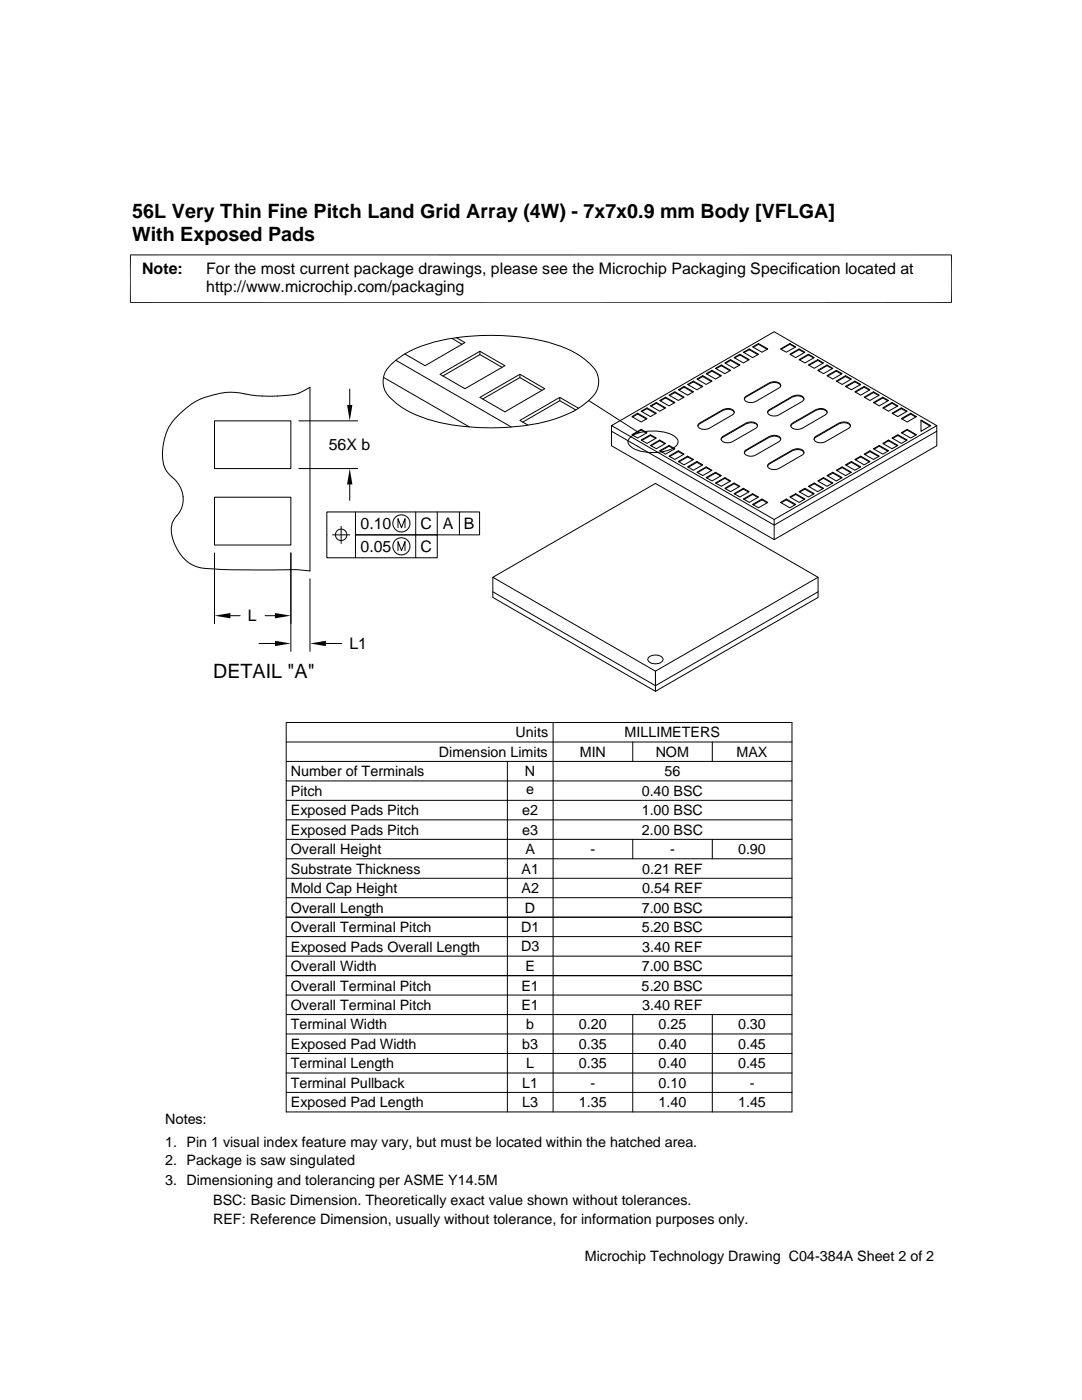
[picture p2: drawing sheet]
<svg xmlns="http://www.w3.org/2000/svg" width="216mm" height="279mm" viewBox="0 0 216 279" stroke-linecap="round" stroke-linejoin="round" font-family="sans-serif">
<g fill="none" stroke="#000" stroke-width=".2">
<path d="M26 50.8v9.7M189.9 50.8v9.7M189.9 50.9h-164M25.9 60.4h164M58.6 78.8a32.9 32.9 0 0 1-11.6-.5 14.4 14.4 0 0 0-13.6 7.5 10.7 10.7 0 0 0-.5 7.7 9.4 9.4 0 0 0 2.3 2.6 5.2 5.2 0 0 1-.3 7.3 5 5 0 0 0-.1 5.1 7.2 7.2 0 0 0 6 4.9 260.3 260.3 0 0 0 18.6 .3l2.4 .2v-36.6a8.4 8.4 0 0 1-3.2 1.5M69.8 77.6v3.2M76.5 75.3l17.1 9.9M78 72.8a21.1 21.1 0 0 1 11.5-5.2 45.2 45.2 0 0 1 22.7 1.6 14.4 14.4 0 0 1 6.7 4.8 4.6 4.6 0 0 1-1.5 6 22.6 22.6 0 0 1-12 4.8 46.5 46.5 0 0 1-20.8-1.4 15.1 15.1 0 0 1-7.6-5 4.4 4.4 0 0 1 1-5.6zM79 71.9l23 13.3M87.8 74.7l8-4.6 5 2.9-8 4.6zM90.2 67.5l2 1.2M91.1 67.4l1.7 1-8 4.6-4-2.4"/>
<path d="M95.8 79.3l7.9-4.6 5 2.9-7.9 4.6zM95.8 70.1v.7M100.2 73.3l-4.4-2.5-7.4 4.2M103.7 74.7v.7M108.1 77.9l-4.4-2.5-7.4 4.2M111.7 79.3v.7M117.5 79.9l10 6.5M131.6 79.9l1.2-.6 1.9 1-1.2 .7zM132.8 79.3v.1M133.5 78.9l1.2-.7 1.8 1.1-1.1 .6zM133.6 78.9l1.1-.6 1.7 1M134.7 78.2v.1"/>
<path d="M135.4 77.8l1.1-.7 1.9 1.1-1.2 .7zM135.5 77.9l1-.6 1.7 1M136.5 77.1v.2M137.2 76.7l1.2-.6 1.8 1-1.1 .7zM137.4 76.8l1-.6 1.7 1M138.4 76.1v.1M139.1 75.6l1.1-.6 1.9 1.1-1.2 .6zM139.2 75.7l1-.6 1.7 1M140.2 75v.1M140.9 74.6l1.2-.7 1.8 1.1-1.1 .6zM141.1 74.7l1-.6 1.7 1M142.1 73.9v.2"/>
<path d="M142.8 73.5l1.1-.7 1.9 1.1-1.2 .7zM142.9 73.6l1-.6 1.7 1M143.9 72.8v.2M144.6 72.4l1.2-.6 1.8 1-1.1 .7zM144.8 72.5l1-.6 1.7 1M145.8 71.8v.1M146.5 71.4l1.1-.7 1.9 1.1-1.2 .6zM146.6 71.4l1-.6 1.8 1M147.6 70.7v.1M148.3 70.3l1.2-.7 1.8 1.1-1.1 .7zM148.5 70.4l1-.6 1.7 1M148.7 79.2l4.8-2.8a1.67 1.67 0 0 1 2.3 .4l-.2 .5-4.8 2.8a1.7 1.7 0 0 1-2.3-.4z"/>
<path d="M149.5 69.6v.2M150.2 69.2l1.1-.6 1.9 1-1.2 .7zM150.3 69.3l1-.6 1.8 1M151.3 68.6v.1M155.7 69.6l1.9-1 1.2 .6-1.9 1.1zM155.8 77l-.1-.2a1.73 1.73 0 0 0-2.2-.3l-4.6 2.7-.4 .5M157.6 70.7l1.8-1.1 1.2 .7-1.8 1.1zM157.6 68.6v.1M158.6 69.3l-1-.6-1.7 1M159.4 71.8l1.9-1.1 1.2 .7-1.9 1zM159.4 69.6v.2M160.4 79.7l-.1-.2a1.81 1.81 0 0 0-2.1-.3l-4.7 2.7-.3 .4"/>
<path d="M160.5 70.4l-1.1-.6-1.7 1M161.3 72.8l1.9-1 1.1 .6-1.8 1.1zM161.3 70.7v.1M162.3 71.4l-1-.6-1.7 1M163.2 73.9l1.8-1.1 1.2 .7-1.9 1.1zM163.2 71.8v.1M164.2 72.5l-1-.6-1.8 1M165 75l1.9-1.1 1.1 .7-1.8 1zM165 72.8v.2M166.1 73.6l-1.1-.6-1.7 1M166.9 76.1l1.8-1.1 1.2 .6-1.9 1.1zM166.9 73.9v.2"/>
<path d="M167.9 74.7l-1-.6-1.8 1M168.7 77.1l1.9-1 1.1 .6-1.8 1.1zM168.7 75v.1M169.8 75.7l-1.1-.6-1.7 1M170.6 78.2l1.8-1.1 1.2 .7-1.9 1.1zM170.6 76.1v.1M171.6 76.8l-1-.6-1.7 1M172.4 79.3l1.9-1.1 1.2 .7-1.9 1zM172.4 77.1v.2M173.5 77.9l-1.1-.6-1.7 1M174.3 78.2v.1M175.3 78.9l-1-.6-1.7 1"/>
<path d="M176.1 79.3v.1M42.8 99.2h15.2v9.6h-15.2zM42.8 84h15.2v9.5h-15.2zM59.6 93.5h11.8M59.6 84h11.8M69.8 96.7v3.2M114.9 81.8l-3.2-1.8-7.4 4.2M115.4 81.5l-3.7-2.2-8 4.6 1.6 .9M122 84.9l32.5-18.7 32.4 18.7-32.4 18.8zM122 84.9v4.1l32.5 18.7 32.4-18.7v-4.1M122 86.1l32.5 18.7 32.4-18.7M125.8 87.3a8.5 8.5 0 0 1 7.2-1 2.65 2.65 0 0 1 2.3 1.9 1.67 1.67 0 0 1-1.4 1.5 10 10 0 0 1-7.5-.2l-.7-.5-.4-.6v-.5z"/>
<path d="M126.1 86.8l1.8-1.1 1.2 .7-1.9 1zM126.1 83.1l1.1-.6 1.9 1-1.2 .7zM126.2 83.2l1-.6 1.8 1M127.2 82.5v.1M127.9 87.8l1.9-1 1.2 .6-1.9 1.1zM127.9 85.7v.1M127.9 82.1l1.2-.7 1.9 1.1-1.2 .6zM128.1 82.1l1-.5 1.7 .9M129 86.4l-1.1-.6-1.7 1M129.1 81.4v.2M129.8 88.9l1.8-1.1 1.2 .7-1.8 1.1zM129.8 86.8v.1"/>
<path d="M129.8 81l1.2-.7 1.8 1.1-1.2 .7zM129.9 81.1l1.1-.6 1.7 1M130.8 87.5l-1-.6-1.7 1M131 80.3v.2M131.6 90l1.9-1.1 1.2 .7-1.9 1zM131.6 87.8v.2M131.8 80l1-.6 1.7 1M132.7 88.6l-1.1-.6-1.7 1M133.5 91l1.9-1 1.1 .6-1.8 1.1zM133.5 88.9v.1M134.5 89.6l-1-.6-1.7 1M135.4 92.1l1.8-1.1 1.2 .7-1.9 1.1z"/>
<path d="M135.4 90v.1M136.4 90.7l-1-.6-1.8 1M137.2 93.2l1.9-1.1 1.1 .7-1.8 1.1zM137.2 91v.2M138.2 91.8l-1-.6-1.7 1M139.1 94.3l1.8-1.1 1.2 .7-1.9 1zM139.1 92.1v.2M139.5 84.5l4.8-2.8a1.67 1.67 0 0 1 2.2 .4l-.1 .4-.3 .3-4.6 2.7a1.7 1.7 0 0 1-2.2-.4zM140.1 92.9l-1-.6-1.7 1M140.9 95.3l1.9-1 1.1 .6-1.8 1.1zM140.9 93.2v.1M141.9 93.9l-1-.6-1.7 1"/>
<path d="M142.8 96.4l1.8-1.1 1.2 .7-1.9 1zM142.8 94.3v.1M143.8 95l-1-.6-1.7 1M144.1 87.2l4.8-2.8a1.64 1.64 0 0 1 2.2 .4v.4l-.3 .3-4.7 2.7a1.64 1.64 0 0 1-2.2-.4zM144.6 97.5l1.9-1.1 1.1 .6-1.8 1.1zM144.6 95.3v.2M145.6 96.1l-1-.6-1.7 1M146.5 98.5l1.8-1 1.2 .6-1.9 1.1zM146.5 96.4v.1M146.5 82.3l-.1-.1a1.73 1.73 0 0 0-2.1-.3l-4.7 2.7-.3 .4M147.5 97.1l-1-.6-1.7 1M148.3 97.5v.1"/>
<path d="M148.3 99.6l1.9-1.1 1.1 .7-1.8 1.1zM148.7 89.9l4.8-2.8a1.7 1.7 0 0 1 2.3 .4l-.1 .4-.3 .3-4.6 2.6a1.67 1.67 0 0 1-2.3-.4zM149.4 98.2l-1.1-.6-1.7 1M150.2 98.5v.2M151.2 85l-.1-.2a1.81 1.81 0 0 0-2.2-.2l-4.6 2.6-.4 .5M151.2 99.3l-1-.6-1.7 1M152 99.6v.2M153.4 81.9l4.8-2.8a1.7 1.7 0 0 1 2.2 .4l-.1 .4-.3 .2-4.6 2.7a1.64 1.64 0 0 1-2.2-.4zM153.4 92.6l4.8-2.8a1.64 1.64 0 0 1 2.2 .4l-.1 .4-.3 .2-4.6 2.7a1.7 1.7 0 0 1-2.2-.4zM155.8 87.7l-.1-.2a1.77 1.77 0 0 0-2.2-.3l-4.6 2.7-.4 .5M156.9 99.6v.2M157.6 99.2l1.2-.7 1.8 1.1-1.2 .7z"/>
<path d="M157.7 99.3l1.1-.6 1.7 1M158 84.5l4.8-2.8a1.67 1.67 0 0 1 2.2 .4v.4l-.3 .3-4.7 2.7a1.7 1.7 0 0 1-2.2-.4zM158.8 98.5v.2M159.4 98.1l1.2-.6 1.9 1-1.2 .7zM159.6 98.2l1-.6 1.7 1M160.4 90.4l-.1-.2a1.81 1.81 0 0 0-2.1-.3l-4.7 2.7-.3 .4M160.6 97.5v.1M161.3 97l1.2-.6 1.8 1.1-1.1 .6zM161.4 97.1l1.1-.6 1.7 1M162.5 96.4v.1M162.6 87.2l4.8-2.8a1.64 1.64 0 0 1 2.3 .4l-.1 .4-.3 .3-4.6 2.7a1.64 1.64 0 0 1-2.2-.4zM163.2 96l1.1-.7 1.9 1.1-1.2 .6z"/>
<path d="M163.3 96.1l1-.6 1.8 1M164.3 95.3v.2M165 94.9l1.2-.6 1.8 1-1.1 .7zM165.1 82.3l-.1-.1a1.73 1.73 0 0 0-2.2-.3l-4.6 2.7-.4 .4M165.1 95l1.1-.6 1.7 1M166.2 94.3v.1M166.9 93.9l1.1-.7 1.9 1.1-1.2 .6zM167 93.9l1-.6 1.8 1M168 93.2v.1M168.7 92.8l1.2-.7 1.8 1.1-1.1 .7zM168.9 92.9l1-.6 1.7 1M169.7 85l-.1-.2a1.81 1.81 0 0 0-2.2-.2l-4.6 2.6-.4 .5"/>
<path d="M169.9 92.1v.2M170.6 91.7l1.1-.7 1.9 1.1-1.2 .7zM170.7 91.8l1-.6 1.8 1M171.7 91v.2M172.4 90.6l1.2-.6 1.9 1-1.2 .7zM172.6 90.7l1-.6 1.7 1M173.6 90v.1M174.3 80.3l1.8-1 1.2 .6-1.8 1.1zM174.3 89.6l1.2-.7 1.8 1.1-1.2 .6zM174.4 89.6l1.1-.6 1.7 1M175.5 88.9v.1M176.1 81.4l1.9-1.1 1.2 .7-1.9 1.1z"/>
<path d="M176.1 88.5l1.2-.7 1.9 1.1-1.2 .7zM176.3 88.6l1-.6 1.7 1M177.2 80l-1.1-.6-1.7 1M177.3 87.8v.2M178 80.3v.2M178 82.5l1.9-1.1 1.1 .7-1.8 1zM178 87.4l1.2-.6 1.8 1-1.1 .7zM178.1 87.5l1.1-.6 1.7 1M179 81.1l-1-.6-1.7 1M179.2 86.8v.1M179.9 81.4v.2M179.9 83.5l1.8-1 1.2 .6-1.9 1.1z"/>
<path d="M179.9 86.4l1.1-.7 1.9 1.1-1.2 .6zM180 86.4l1-.6 1.7 1M180.9 82.1l-1-.5-1.8 1M181 85.7v.1M181.7 82.5v.1M182.7 83.2l-1-.6-1.7 1M183.8 84l1.8 1M183.8 83.8l1.9 1.1-1.9 1.2zM42.8 110.3v14.2M58 110.3v19.7M61.8 115.5v14.5M66.4 106.7h3.4"/>
<path d="M68.1 105v3.5M70.9 102.2v4.5h16.3v4.6h-22v-9.1h30.5v4.5h-24.8v4.6M79.4 105.3v-1.8l.7 1.8 .7-1.8v1.8M79.4 109.9v-1.8l.7 1.8 .7-1.8v1.8M83 102.2v9.1M87.2 102.2v4.5M91.7 102.2v4.5M98.3 115.2v4l32.5 18.8 32.4-18.8v-4M98.3 115.2l32.5-18.7 32.4 18.7-32.4 18.7zM98.3 118.1l32.5 18.7 32.4-18.7M150.2 100.7l1.8-1.1 1.2 .7-1.9 1zM153.1 100.4l-1.1-.6-1.7 1"/>
<path d="M154.5 103.7v4M155.7 100.3l1.2-.7 1.9 1.1-1.2 .6zM155.9 100.4l1-.6 1.7 1M46 122.9h1.9M51.7 128.4h3.2M52.9 122.9h2M65 128.4h3.2M129.3 131.3a2.06 2.06 0 0 1 2.9 0 .86 .86 0 0 1-.8 1.1 1.77 1.77 0 0 1-2.1-.7zM130.8 133.9v4.1M57.1 159.7h100.9M57.1 155.9h100.9M57.1 152h100.9"/>
<path d="M57.1 148.1h100.9M57.1 144.2h100.9v77.7h-100.9zM101.2 152v69.9M110.4 144.2v77.7M126.3 148.1v3.9M142.1 148.1v3.9M57.1 171.4h100.9M57.1 179.2h100.9M57.1 175.3h100.9M57.1 163.6h100.9M57.1 167.5h100.9M126.3 167.5v3.9"/>
<path d="M142.1 167.5v3.9M57.1 198.6h100.9M57.1 190.8h100.9M57.1 186.9h100.9M57.1 194.7h100.9M57.1 183h100.9M57.1 210.2h100.9M57.1 214.1h100.9M57.1 218h100.9M57.1 206.4h100.9M57.1 202.5h100.9M126.3 202.5v19.4"/>
<path d="M142.1 202.5v19.4"/>
<circle cx="68.1" cy="106.7" r="1.14"/>
<circle cx="80.1" cy="109" r="1.71"/>
<circle cx="80.1" cy="104.5" r="1.71"/>
</g>
<path d="M69.8 93.5l.5 3.2h-1zM69.3 80.8h1l-.5 3.2zM42.8 122.9l3.2-.6v1.1zM54.9 122.3l3.1 .6-3.1 .5zM54.9 127.9l3.1 .5-3.1 .5zM61.8 128.4l3.2-.5v1z" fill="#000"/>
<g font-size="3.9">
<text x="26.4" y="43.5">56L Very Thin Fine Pitch Land Grid Array (4W) - 7x7x0.9 mm Body [VFLGA]</text>
<text x="26.4" y="48">With Exposed Pads</text>
<text x="42.5" y="135.4">DETAIL &quot;A&quot;</text>
</g>
<g font-size="3.2">
<text x="28.4" y="54.6">Note:</text>
<text x="41.1" y="54.6">For the most current package drawings, please see the Microchip Packaging Specification located at</text>
<text x="41.1" y="58.3">http://www.microchip.com/packaging</text>
<text x="65.6" y="89.9">56X b</text>
<text x="71.9" y="105.6">0.10</text>
<text x="83.9" y="105.6">C</text>
<text x="88.4" y="105.6">A</text>
<text x="92.6" y="105.6">B</text>
<text x="71.9" y="110.2">0.05</text>
<text x="83.9" y="110.2">C</text>
<text x="49.5" y="124">L</text>
<text x="69.7" y="129.6">L1</text>
</g>
<g font-size="2.9">
<text x="102.9" y="147.2">Units</text>
<text x="124.6" y="147.2">MILLIMETERS</text>
<text x="58" y="154.9">Number of Terminals</text>
<text x="87.6" y="151">Dimension Limits</text>
<text x="104.8" y="154.9">N</text>
<text x="115.7" y="151">MIN</text>
<text x="130.8" y="151">NOM</text>
<text x="132.6" y="154.9">56</text>
<text x="147" y="151">MAX</text>
<text x="58" y="158.8">Pitch</text>
<text x="105" y="158.5">e</text>
<text x="128" y="158.8">0.40 BSC</text>
<text x="58" y="162.7">Exposed Pads Pitch</text>
<text x="58" y="166.6">Exposed Pads Pitch</text>
<text x="104.2" y="162.7">e2</text>
<text x="104.2" y="166.6">e3</text>
<text x="128" y="162.7">1.00 BSC</text>
<text x="128.1" y="166.6">2.00 BSC</text>
<text x="58" y="170.5">Overall Height</text>
<text x="104.8" y="170.5">A</text>
<text x="117.8" y="170.5">-</text>
<text x="133.7" y="170.5">-</text>
<text x="147.3" y="170.5">0.90</text>
<text x="58" y="178.2">Mold Cap Height</text>
<text x="58" y="174.4">Substrate Thickness</text>
<text x="104.1" y="174.4">A1</text>
<text x="104.1" y="178.2">A2</text>
<text x="128.1" y="178.2">0.54 REF</text>
<text x="128.1" y="174.4">0.21 REF</text>
<text x="58" y="182.1">Overall Length</text>
<text x="104.8" y="182.1">D</text>
<text x="128" y="182.1">7.00 BSC</text>
<text x="58" y="186">Overall Terminal Pitch</text>
<text x="58" y="189.9">Exposed Pads Overall Length</text>
<text x="104" y="189.9">D3</text>
<text x="104" y="186">D1</text>
<text x="128" y="186">5.20 BSC</text>
<text x="128.1" y="189.9">3.40 REF</text>
<text x="58" y="197.7">Overall Terminal Pitch</text>
<text x="58" y="193.8">Overall Width</text>
<text x="104" y="197.7">E1</text>
<text x="104.8" y="193.8">E</text>
<text x="128" y="197.7">5.20 BSC</text>
<text x="128" y="193.8">7.00 BSC</text>
<text x="58" y="201.6">Overall Terminal Pitch</text>
<text x="104" y="201.6">E1</text>
<text x="128.1" y="201.6">3.40 REF</text>
<text x="58" y="209.3">Exposed Pad Width</text>
<text x="58" y="205.4">Terminal Width</text>
<text x="104.2" y="209.3">b3</text>
<text x="105" y="205.4">b</text>
<text x="115.5" y="205.4">0.20</text>
<text x="115.5" y="209.3">0.35</text>
<text x="131.4" y="205.4">0.25</text>
<text x="131.4" y="209.3">0.40</text>
<text x="147.3" y="205.4">0.30</text>
<text x="147.3" y="209.3">0.45</text>
<text x="58" y="213.2">Terminal Length</text>
<text x="105" y="213.2">L</text>
<text x="115.5" y="213.2">0.35</text>
<text x="131.4" y="213.2">0.40</text>
<text x="147.3" y="213.2">0.45</text>
<text x="58" y="221">Exposed Pad Length</text>
<text x="58" y="217.1">Terminal Pullback</text>
<text x="104.2" y="217.1">L1</text>
<text x="104.2" y="221">L3</text>
<text x="115.5" y="221">1.35</text>
<text x="117.8" y="217.1">-</text>
<text x="131.4" y="217.1">0.10</text>
<text x="131.4" y="221">1.40</text>
<text x="147.3" y="221">1.45</text>
<text x="149.6" y="217.1">-</text>
<text x="32.9" y="224.3">Notes:</text>
<text x="32.9" y="228.9">1. Pin 1 visual index feature may vary, but must be located within the hatched area.</text>
<text x="32.9" y="232.6">2. Package is saw singulated</text>
<text x="32.9" y="236.5">3. Dimensioning and tolerancing per ASME Y14.5M</text>
<text x="42.5" y="244.3">REF: Reference Dimension, usually without tolerance, for information purposes only.</text>
<text x="42.5" y="240.6">BSC: Basic Dimension. Theoretically exact value shown without tolerances.</text>
<text x="116.7" y="251.7">Microchip Technology Drawing C04-384A Sheet 2 of 2</text>
</g>
</svg>
